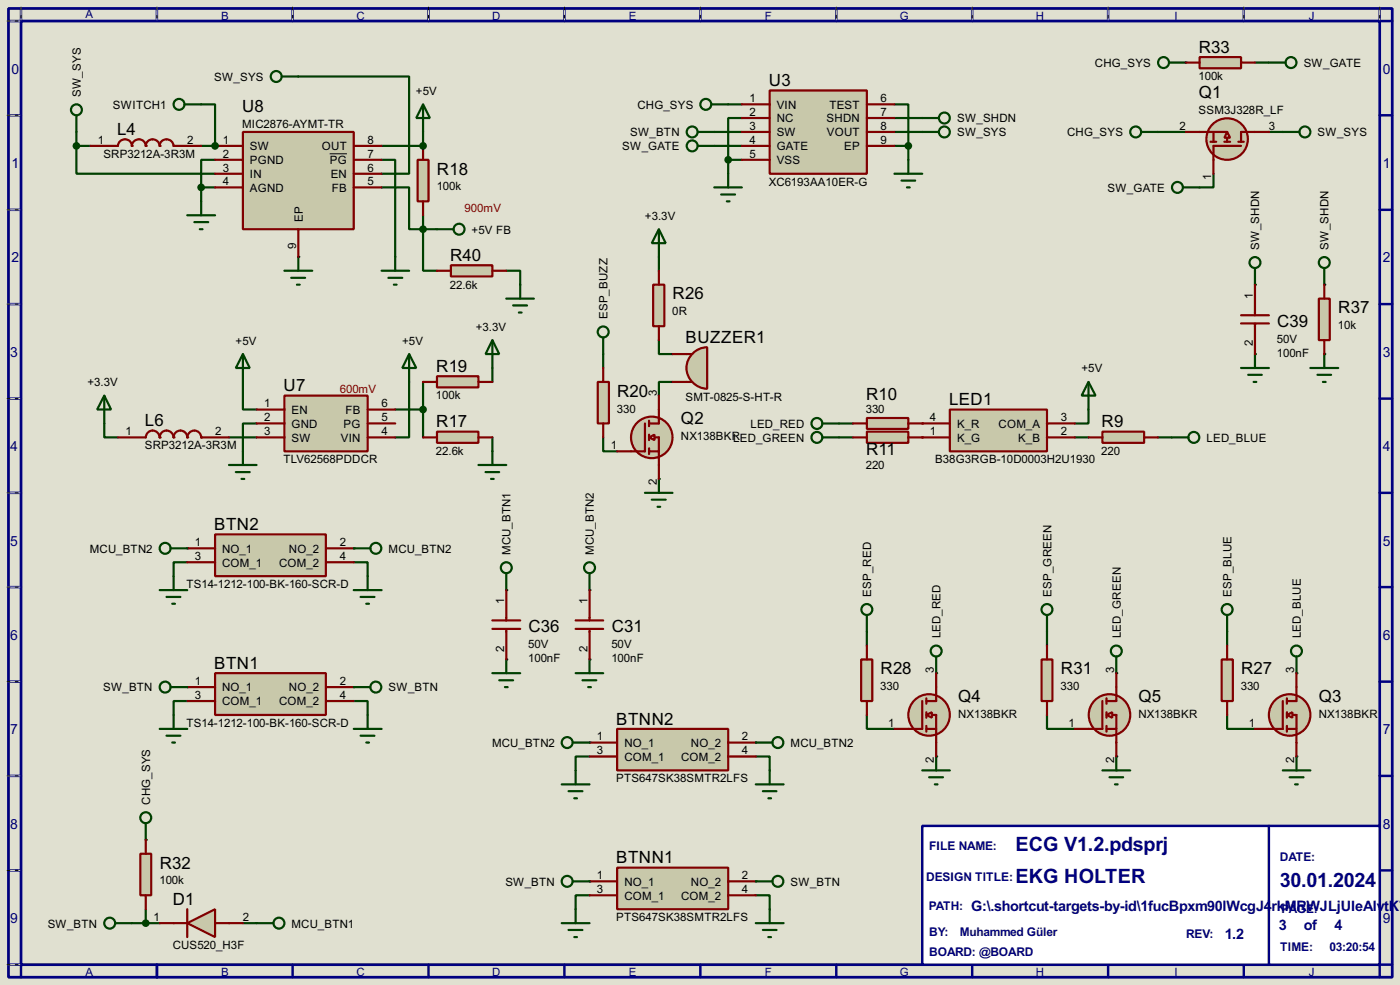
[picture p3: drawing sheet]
<svg xmlns="http://www.w3.org/2000/svg" width="256mm" height="180mm" viewBox="0 0 256 180" stroke-linecap="round" stroke-linejoin="round" font-family="sans-serif">
<path d="M0 0h256.5v180.3h-256.5z" fill="#e0e0d0"/>
<path d="M1.6 1.6h253.5v177.3h-253.5zM3.9 3.9h248.9v172.7h-248.9z" fill="none" stroke="#000080" stroke-width=".5"/>
<g fill="none" stroke="#000080" stroke-width=".45">
<path d="M3.9 1.6v2.3h-2.3M28.8 1.6v2.3M53.6 1.6v2.3M78.5 1.6v2.3M103.4 1.6v2.3M128.3 1.6v2.3M153.2 1.6v2.3M178.1 1.6v2.3M203 1.6v2.3M227.9 1.6v2.3M252.8 1.6v2.3h2.3M1.6 21.1h2.3"/>
<path d="M1.6 38.4h2.3M252.8 21.1h2.3M252.8 38.4h2.3M1.6 55.7h2.3M252.8 55.7h2.3M1.6 73h2.3M252.8 73h2.3M1.6 90.2h2.3M252.8 90.2h2.3M1.6 107.5h2.3M252.8 107.5h2.3M1.6 124.8h2.3"/>
<path d="M252.8 124.8h2.3M1.6 142h2.3M1.6 159.3h2.3M252.8 142h2.3M252.8 159.3h2.3M1.6 176.6h2.3v2.3M28.8 176.6v2.3M53.6 176.6v2.3M78.5 176.6v2.3M103.4 176.6v2.3M128.3 176.6v2.3M153.2 176.6v2.3"/>
<path d="M178.1 176.6v2.3M203 176.6v2.3M227.9 176.6v2.3M255.1 176.6h-2.3v2.3"/>
</g>
<g fill="none" stroke="#e0e0d0" stroke-width=".18">
<path d="M1.3 3.9h2.3M3.9 1.3v2.3M28.8 1.3v2.3M53.6 1.3v2.3M78.5 1.3v2.3M103.4 1.3v2.3M128.3 1.3v2.3M153.2 1.3v2.3M178.1 1.3v2.3M203 1.3v2.3M227.9 1.3v2.3M252.8 1.3v2.3"/>
<path d="M1.3 21.1h2.3M1.3 38.4h2.3M1.3 55.7h2.3M1.3 73h2.3M1.3 90.2h2.3M1.3 107.5h2.3M1.3 124.8h2.3M1.3 142h2.3M1.3 159.3h2.3M1.3 176.6h2.3"/>
</g>
<g fill="none" stroke="#000" stroke-width=".18" stroke-dasharray=".5 1">
<path d="M1.3 3.9h2.3M3.9 1.3v2.3M28.8 1.3v2.3M53.6 1.3v2.3M78.5 1.3v2.3M103.4 1.3v2.3M128.3 1.3v2.3M153.2 1.3v2.3M178.1 1.3v2.3M203 1.3v2.3M227.9 1.3v2.3M252.8 1.3v2.3"/>
<path d="M1.3 21.1h2.3M1.3 38.4h2.3M1.3 55.7h2.3M1.3 73h2.3M1.3 90.2h2.3M1.3 107.5h2.3M1.3 124.8h2.3M1.3 142h2.3M1.3 159.3h2.3M1.3 176.6h2.3"/>
</g>
<path d="M169 151.2h83.8v25.4h-83.8z" fill="#fff" stroke="#000080" stroke-width=".45"/>
<path d="M232.5 151.2v25.4" fill="none" stroke="#000080" stroke-width=".45"/>
<circle cx="26.7" cy="153.7" r=".2" fill="#004000"/>
<g fill="none" stroke="#004000" stroke-width=".4">
<path d="M133.4 19.1h2.5M163.9 19.1h2.5v7.6M130.9 24.2h5M130.9 26.7h5M133.4 29.3v2.5M133.4 29.3h2.5M135.9 21.6h-2.5v7.7M163.9 24.2h5.1M163.9 26.7h2.5M163.9 21.6h5.1M166.4 26.7v2.6M19.1 77.5v2.6h2.5"/>
<path d="M44.5 69.9v5.1h2.5M47 77.5h-2.5v5.1M72.4 75h5.1M75 69.9v10.2h-2.6M77.5 69.9v10.2M90.2 67.4v2.5M42 80.1h5M90.2 80.1v2.5M44.5 169h2.5"/>
</g>
<g fill="#004000">
<circle cx="242.6" cy="64.8" r=".2"/>
<circle cx="242.6" cy="52.1" r=".2"/>
</g>
<path d="M212.1 24.2h5.1M24.2 169h5.1M26.7 166.4v2.6" fill="none" stroke="#004000" stroke-width=".4"/>
<circle cx="217.2" cy="11.5" r=".2" fill="#004000"/>
<path d="M229.9 11.5h2.6M222.3 31.8v2.5h-2.5M232.5 24.2h2.5" fill="none" stroke="#004000" stroke-width=".4"/>
<g fill="#004000">
<circle cx="229.9" cy="52.1" r=".2"/>
<circle cx="229.9" cy="64.8" r=".2"/>
</g>
<path d="M77.5 24.2v2.5M92.8 49.6h2.5v2.5" fill="none" stroke="#004000" stroke-width=".4"/>
<circle cx="77.5" cy="26.7" r=".2" fill="#004000"/>
<path d="M36.9 34.3v2.6M36.9 34.3h2.5M39.4 29.3h-2.5v5M77.5 39.4v10.2h2.6" fill="none" stroke="#004000" stroke-width=".4"/>
<circle cx="54.7" cy="47" r=".2" fill="#004000"/>
<path d="M54.7 14h20.3v17.8h-5.1M14 26.7v5.1h25.4M14 26.7h2.6M14 24.2v2.5M69.9 34.3h5.1v7.7h2.5M69.9 29.3h2.5v17.7M69.9 26.7h7.6M199.4 75v2.5h-2.5M153.7 80.1h2.6M196.9 80.1h2.5M212.1 80.1h2.6" fill="none" stroke="#004000" stroke-width=".4"/>
<g fill="#004000">
<circle cx="169" cy="80.1" r=".2"/>
<circle cx="169" cy="77.5" r=".2"/>
</g>
<path d="M153.7 77.5h2.6M158.8 115.6v2.6M158.8 130.9v2.5h5.1" fill="none" stroke="#004000" stroke-width=".4"/>
<g fill="#004000">
<circle cx="171.5" cy="123.2" r=".2"/>
<circle cx="171.5" cy="138.5" r=".2"/>
</g>
<path d="M191.8 115.6v2.6M191.8 130.9v2.5h5.1" fill="none" stroke="#004000" stroke-width=".4"/>
<g fill="#004000">
<circle cx="204.5" cy="123.2" r=".2"/>
<circle cx="204.5" cy="138.5" r=".2"/>
</g>
<path d="M224.8 115.6v2.6M224.8 130.9v2.5h5.1" fill="none" stroke="#004000" stroke-width=".4"/>
<g fill="#004000">
<circle cx="237.5" cy="123.2" r=".2"/>
<circle cx="237.5" cy="138.5" r=".2"/>
</g>
<path d="M123.2 69.9h-2.5v2.5" fill="none" stroke="#004000" stroke-width=".4"/>
<circle cx="120.7" cy="87.7" r=".2" fill="#004000"/>
<path d="M120.7 47v2.6M110.5 64.8v2.6M120.7 62.3v2.5h2.5M110.5 80.1v2.5h2.6M64.8 102.9h2.6v2.6" fill="none" stroke="#004000" stroke-width=".4"/>
<g fill="#004000">
<circle cx="34.3" cy="100.4" r=".2"/>
<circle cx="64.8" cy="100.4" r=".2"/>
</g>
<path d="M34.3 102.9h-2.5v2.6M108 163.9h-2.5v2.5M138.5 163.9h2.5v2.5" fill="none" stroke="#004000" stroke-width=".4"/>
<g fill="#004000">
<circle cx="108" cy="161.3" r=".2"/>
<circle cx="138.5" cy="161.3" r=".2"/>
</g>
<path d="M108 138.5h-2.5v2.5M138.5 138.5h2.5v2.5" fill="none" stroke="#004000" stroke-width=".4"/>
<g fill="#004000">
<circle cx="108" cy="135.9" r=".2"/>
<circle cx="138.5" cy="135.9" r=".2"/>
</g>
<path d="M34.3 128.3h-2.5v2.6M64.8 128.3h2.6v2.6" fill="none" stroke="#004000" stroke-width=".4"/>
<g fill="#004000">
<circle cx="34.3" cy="125.8" r=".2"/>
<circle cx="64.8" cy="125.8" r=".2"/>
<circle cx="92.8" cy="108" r=".2"/>
<circle cx="92.8" cy="120.7" r=".2"/>
<circle cx="108" cy="108" r=".2"/>
<circle cx="108" cy="120.7" r=".2"/>
</g>
<path d="M36.9 26.7h2.5" fill="none" stroke="#004000" stroke-width=".4"/>
<circle cx="39.4" cy="26.7" r=".2" fill="#004000"/>
<g fill="none" stroke="#004000" stroke-width=".4">
<path d="M36.9 19.1h2.5v7.6M77.5 42h2.6M26.7 150.7v3M21.1 169h3.1"/>
<circle cx="26.7" cy="149.7" r="1"/>
<circle cx="20.1" cy="169" r="1"/>
</g>
<path d="M25.7 156.3h2v7.6h-2z" fill="#c8c8aa" stroke="#800000" stroke-width=".4"/>
<path d="M26.7 153.7v2.6M26.7 163.9v2.5M31.8 169h2.5M34.3 166.4v5.1M39.4 169h2.6" fill="none" stroke="#800000" stroke-width=".4"/>
<g fill="none" stroke="#004000" stroke-width=".4">
<path d="M47 169h3.1"/>
<circle cx="51.1" cy="169" r="1"/>
</g>
<path d="M34.3 169l5.1-2.6v5.1z" fill="#c8c8aa" stroke="#800000" stroke-width=".4"/>
<path d="M29.3 169h2.5M42 169h2.5" fill="none" stroke="#800000" stroke-width=".4"/>
<path d="M52.1 72.4h15.3v10.2h-15.3z" fill-rule="evenodd" fill="#c8c8aa" stroke="#800000" stroke-width=".4"/>
<path d="M21.6 26.7a1.28 1.28 0 0 1 1.3-1.2 1.28 1.28 0 0 1 1.3 1.2M47 75h5.1M47 77.5h5.1M67.4 75h5M67.4 77.5h5M47 80.1h5.1M67.4 80.1h5" fill="none" stroke="#800000" stroke-width=".4"/>
<circle cx="24.2" cy="26.7" r=".2" fill="#800000"/>
<path d="M24.2 26.7a1.28 1.28 0 0 1 1.2-1.2 1.28 1.28 0 0 1 1.3 1.2" fill="none" stroke="#800000" stroke-width=".4"/>
<circle cx="26.7" cy="26.7" r=".2" fill="#800000"/>
<path d="M26.7 26.7a1.28 1.28 0 0 1 1.3-1.2 1.28 1.28 0 0 1 1.3 1.2" fill="none" stroke="#800000" stroke-width=".4"/>
<circle cx="29.3" cy="26.7" r=".2" fill="#800000"/>
<path d="M29.3 26.7a1.28 1.28 0 0 1 1.2-1.2 1.28 1.28 0 0 1 1.3 1.2" fill="none" stroke="#800000" stroke-width=".4"/>
<circle cx="31.8" cy="26.7" r=".2" fill="#800000"/>
<path d="M16.6 26.7h5M31.8 26.7h5.1M26.7 80.1a1.28 1.28 0 0 1 1.3-1.3 1.28 1.28 0 0 1 1.3 1.3" fill="none" stroke="#800000" stroke-width=".4"/>
<circle cx="29.3" cy="80.1" r=".2" fill="#800000"/>
<path d="M29.3 80.1a1.28 1.28 0 0 1 1.2-1.3 1.28 1.28 0 0 1 1.3 1.3" fill="none" stroke="#800000" stroke-width=".4"/>
<circle cx="31.8" cy="80.1" r=".2" fill="#800000"/>
<path d="M31.8 80.1a1.25 1.25 0 0 1 1.3-1.3 1.25 1.25 0 0 1 1.2 1.3" fill="none" stroke="#800000" stroke-width=".4"/>
<circle cx="34.3" cy="80.1" r=".2" fill="#800000"/>
<path d="M34.3 80.1a1.28 1.28 0 0 1 1.3-1.3 1.28 1.28 0 0 1 1.3 1.3" fill="none" stroke="#800000" stroke-width=".4"/>
<circle cx="36.9" cy="80.1" r=".2" fill="#800000"/>
<path d="M21.6 80.1h5.1M36.9 80.1h5.1" fill="none" stroke="#800000" stroke-width=".4"/>
<g fill="none" stroke="#004000" stroke-width=".4">
<path d="M14 21.1v3.1M44.5 64.8l1.3 2.6h-2.6zM44.5 64.8v5.1M75 64.8l1.3 2.6h-2.6zM75 64.8v5.1M42 85.1h5M43.2 86.4h2.6M44.3 87.7h.5M44.5 82.6v2.5"/>
<circle cx="14" cy="20.1" r="1"/>
</g>
<path d="M80.1 68.9h7.6v2h-7.6z" fill="#c8c8aa" stroke="#800000" stroke-width=".4"/>
<path d="M77.5 69.9h2.6M87.7 69.9h2.5" fill="none" stroke="#800000" stroke-width=".4"/>
<path d="M80.1 79h7.6v2.1h-7.6z" fill="#c8c8aa" stroke="#800000" stroke-width=".4"/>
<path d="M77.5 80.1h2.6M87.7 80.1h2.5" fill="none" stroke="#800000" stroke-width=".4"/>
<g fill="none" stroke="#004000" stroke-width=".4">
<path d="M130.4 19.1h3M127.8 24.2h3.1M127.8 26.7h3.1M130.9 34.3h5M132.1 35.6h2.6M133.2 36.9h.5M133.4 31.8v2.5M163.9 31.8h5.1M165.2 33.1h2.5M166.2 34.3h.5M166.4 29.3v2.5M169 24.2h3"/>
<path d="M169 21.6h3M19.1 72.4l1.3 2.6h-2.6zM19.1 72.4v5.1M90.2 62.3l1.3 2.5h-2.5zM90.2 62.3v5.1M87.7 85.1h5.1M89 86.4h2.5M90 87.7h.5M90.2 82.6v2.5"/>
<circle cx="129.3" cy="19.1" r="1"/>
<circle cx="126.8" cy="26.7" r="1"/>
<circle cx="126.8" cy="24.2" r="1"/>
<circle cx="173" cy="24.2" r="1"/>
<circle cx="173" cy="21.6" r="1"/>
</g>
<g fill="#004000" stroke="#004000" stroke-width=".4">
<circle cx="77.5" cy="75" r=".5"/>
<circle cx="133.4" cy="29.3" r=".5"/>
<circle cx="166.4" cy="26.7" r=".5"/>
</g>
<path d="M141 16.6h17.8v15.2h-17.8z" fill-rule="evenodd" fill="#c8c8aa" stroke="#800000" stroke-width=".4"/>
<path d="M135.9 19.1h5.1M158.8 19.1h5.1M135.9 21.6h5.1M135.9 24.2h5.1M135.9 26.7h5.1M135.9 29.3h5.1M158.8 21.6h5.1M158.8 24.2h5.1M158.8 26.7h5.1" fill="none" stroke="#800000" stroke-width=".4"/>
<g fill="none" stroke="#004000" stroke-width=".4">
<path d="M242.6 49.1v3M240.1 67.4h5.1M241.4 68.6h2.5M242.4 69.9h.5M242.6 64.8v2.6"/>
<circle cx="242.6" cy="48.1" r="1"/>
</g>
<path d="M241.6 54.7h2v7.6h-2z" fill="#c8c8aa" stroke="#800000" stroke-width=".4"/>
<path d="M242.6 52.1v2.6M242.6 62.3v2.5" fill="none" stroke="#800000" stroke-width=".4"/>
<path d="M64.8 108h5.1M66.1 109.3h2.5M67.1 110.5h.5M67.4 105.5v2.5M29.3 133.4h5M30.5 134.7h2.6M31.6 135.9h.5M31.8 130.9v2.5M64.8 133.4h5.1M66.1 134.7h2.5M67.1 135.9h.5M67.4 130.9v2.5" fill="none" stroke="#004000" stroke-width=".4"/>
<circle cx="26.7" cy="169" r=".5" fill="#004000" stroke="#004000" stroke-width=".4"/>
<circle cx="224.8" cy="25.5" r="3.8" fill="#c8c8aa" stroke="#800000" stroke-width=".4"/>
<path d="M219.8 24.2h5v1.8M221.8 26h1M222.3 24.2v1.8M224.3 26h1.1M226.9 26h1M227.4 26.7h-5.1v2.6M229.9 24.2h-2.5v1.8" fill="none" stroke="#800000" stroke-width=".4"/>
<path d="M224.8 24.2l.6 1h-1.1z" fill="#c8c8aa" stroke="#800000" stroke-width=".4"/>
<path d="M217.2 24.2h2.6M222.3 29.3v2.5M229.9 24.2h2.6" fill="none" stroke="#800000" stroke-width=".4"/>
<g fill="none" stroke="#004000" stroke-width=".4">
<path d="M214.2 11.5h3M209.1 24.2h3"/>
<circle cx="213.1" cy="11.5" r="1"/>
<circle cx="208" cy="24.2" r="1"/>
</g>
<path d="M219.8 10.5h7.6v2h-7.6z" fill="#c8c8aa" stroke="#800000" stroke-width=".4"/>
<path d="M217.2 11.5h2.6M227.4 11.5h2.5M227.4 57.7h5.1M227.4 59.2h5.1M229.9 52.1v5.6M229.9 59.2v5.6" fill="none" stroke="#800000" stroke-width=".4"/>
<g fill="none" stroke="#004000" stroke-width=".4">
<path d="M51.6 14h3.1M232.5 11.5h3M216.7 34.3h3.1M235 24.2h3.1M229.9 49.1v3M227.4 67.4h5.1M228.7 68.6h2.5M229.7 69.9h.5M229.9 64.8v2.6"/>
<circle cx="50.6" cy="14" r="1"/>
<circle cx="236.5" cy="11.5" r="1"/>
<circle cx="215.7" cy="34.3" r="1"/>
<circle cx="239" cy="24.2" r="1"/>
<circle cx="229.9" cy="48.1" r="1"/>
</g>
<path d="M76.5 29.3h2v7.6h-2z" fill="#c8c8aa" stroke="#800000" stroke-width=".4"/>
<path d="M77.5 26.7v2.6M77.5 36.9v2.5" fill="none" stroke="#800000" stroke-width=".4"/>
<path d="M82.6 48.6h7.6v2h-7.6z" fill="#c8c8aa" stroke="#800000" stroke-width=".4"/>
<path d="M80.1 49.6h2.5M90.2 49.6h2.6" fill="none" stroke="#800000" stroke-width=".4"/>
<g fill="none" stroke="#004000" stroke-width=".4">
<path d="M77.5 19.1l1.3 2.5h-2.5zM77.5 19.1v5.1M34.3 39.4h5.1M36.9 36.9v2.5M35.6 40.7h2.6M36.6 42h.5M52.1 49.6h5.1M53.4 50.9h2.5M54.4 52.1h.5M54.7 47v2.6M92.8 54.7h5M94 55.9h2.6"/>
<path d="M95.1 57.2h.5M95.3 52.1v2.6"/>
</g>
<g fill="#004000" stroke="#004000" stroke-width=".4">
<circle cx="77.5" cy="26.7" r=".5"/>
<circle cx="77.5" cy="42" r=".5"/>
<circle cx="36.8" cy="34.3" r=".5"/>
</g>
<path d="M44.5 24.2h20.3v17.8h-20.3z" fill-rule="evenodd" fill="#c8c8aa" stroke="#800000" stroke-width=".4"/>
<path d="M39.4 26.7h5.1M39.4 29.3h5.1M39.4 31.8h5.1M39.4 34.3h5.1M64.8 26.7h5.1M64.8 29.3h5.1M64.8 31.8h5.1M64.8 34.3h5.1M54.7 42v5" fill="none" stroke="#800000" stroke-width=".4"/>
<path d="M60.4 28.2h3.2" fill="none" stroke="#000" stroke-width=".18"/>
<circle cx="14" cy="26.7" r=".5" fill="#004000" stroke="#004000" stroke-width=".4"/>
<path d="M69.9 49.6h5.1M71.2 50.9h2.5M72.2 52.1h.5M72.4 47v2.6" fill="none" stroke="#004000" stroke-width=".4"/>
<path d="M174 75h17.8v7.6h-17.8z" fill-rule="evenodd" fill="#c8c8aa" stroke="#800000" stroke-width=".4"/>
<path d="M169 77.5h5M191.8 77.5h5.1M169 80.1h5M191.8 80.1h5.1" fill="none" stroke="#800000" stroke-width=".4"/>
<g fill="none" stroke="#004000" stroke-width=".4">
<path d="M150.7 80.1h3M214.7 80.1h3"/>
<circle cx="149.6" cy="80.1" r="1"/>
<circle cx="218.7" cy="80.1" r="1"/>
</g>
<path d="M202 79h7.6v2.1h-7.6z" fill="#c8c8aa" stroke="#800000" stroke-width=".4"/>
<path d="M199.4 80.1h2.6M209.6 80.1h2.5" fill="none" stroke="#800000" stroke-width=".4"/>
<g fill="none" stroke="#004000" stroke-width=".4">
<path d="M150.7 77.5h3M199.4 69.9l1.3 2.5h-2.5zM199.4 69.9v5.1"/>
<circle cx="149.6" cy="77.5" r="1"/>
</g>
<path d="M158.8 79h7.6v2.1h-7.6z" fill="#c8c8aa" stroke="#800000" stroke-width=".4"/>
<path d="M156.3 80.1h2.5M166.4 80.1h2.6" fill="none" stroke="#800000" stroke-width=".4"/>
<path d="M158.8 76.5h7.6v2h-7.6z" fill="#c8c8aa" stroke="#800000" stroke-width=".4"/>
<path d="M156.3 77.5h2.5M166.4 77.5h2.6" fill="none" stroke="#800000" stroke-width=".4"/>
<g fill="none" stroke="#004000" stroke-width=".4">
<path d="M158.8 112.6v3M171.5 138.5v2.5M169 141h5M170.2 142.3h2.6M171.3 143.6h.5"/>
<circle cx="158.8" cy="111.6" r="1"/>
</g>
<path d="M157.8 120.7h2v7.6h-2z" fill="#c8c8aa" stroke="#800000" stroke-width=".4"/>
<path d="M158.8 118.2v2.5M158.8 128.3v2.6" fill="none" stroke="#800000" stroke-width=".4"/>
<g fill="none" stroke="#004000" stroke-width=".4">
<path d="M171.5 120.2v3"/>
<circle cx="171.5" cy="119.2" r="1"/>
</g>
<circle cx="170.2" cy="130.9" r="3.8" fill="#c8c8aa" stroke="#800000" stroke-width=".4"/>
<path d="M169 128.3v5.1h-2.6M169.7 130.9h1.8v5M169.7 133.4h1.8M169.7 127.8v1M169.7 130.4v1M169.7 132.9v1M171.5 125.8v2.5h-1.8" fill="none" stroke="#800000" stroke-width=".4"/>
<path d="M169.7 130.9l1-.5v1z" fill="#c8c8aa" stroke="#800000" stroke-width=".4"/>
<path d="M163.9 133.4h2.5M171.5 123.2v2.6M171.5 135.9v2.6" fill="none" stroke="#800000" stroke-width=".4"/>
<g fill="none" stroke="#004000" stroke-width=".4">
<path d="M191.8 112.6v3M204.5 138.5v2.5M202 141h5.1M203.3 142.3h2.5M204.3 143.6h.5"/>
<circle cx="191.8" cy="111.6" r="1"/>
</g>
<path d="M190.8 120.7h2v7.6h-2z" fill="#c8c8aa" stroke="#800000" stroke-width=".4"/>
<path d="M191.8 118.2v2.5M191.8 128.3v2.6" fill="none" stroke="#800000" stroke-width=".4"/>
<g fill="none" stroke="#004000" stroke-width=".4">
<path d="M204.5 120.2v3"/>
<circle cx="204.5" cy="119.2" r="1"/>
</g>
<circle cx="203.2" cy="130.9" r="3.8" fill="#c8c8aa" stroke="#800000" stroke-width=".4"/>
<path d="M202 128.3v5.1h-2.6M202.7 130.9h1.8v5M202.7 133.4h1.8M202.7 127.8v1M202.7 130.4v1M202.7 132.9v1M204.5 125.8v2.5h-1.8" fill="none" stroke="#800000" stroke-width=".4"/>
<path d="M202.7 130.9l1.1-.5v1z" fill="#c8c8aa" stroke="#800000" stroke-width=".4"/>
<path d="M196.9 133.4h2.5M204.5 123.2v2.6M204.5 135.9v2.6" fill="none" stroke="#800000" stroke-width=".4"/>
<g fill="none" stroke="#004000" stroke-width=".4">
<path d="M224.8 112.6v3M237.5 138.5v2.5M235 141h5.1M236.3 142.3h2.5M237.3 143.6h.5"/>
<circle cx="224.8" cy="111.6" r="1"/>
</g>
<path d="M223.8 120.7h2.1v7.6h-2.1z" fill="#c8c8aa" stroke="#800000" stroke-width=".4"/>
<path d="M224.8 118.2v2.5M224.8 128.3v2.6" fill="none" stroke="#800000" stroke-width=".4"/>
<g fill="none" stroke="#004000" stroke-width=".4">
<path d="M237.5 120.2v3"/>
<circle cx="237.5" cy="119.2" r="1"/>
</g>
<circle cx="236.2" cy="130.9" r="3.8" fill="#c8c8aa" stroke="#800000" stroke-width=".4"/>
<path d="M235 128.3v5.1h-2.5M235.8 130.9h1.7v5M235.8 133.4h1.7M235.8 127.8v1M235.8 130.4v1M235.8 132.9v1M237.5 125.8v2.5h-1.7" fill="none" stroke="#800000" stroke-width=".4"/>
<path d="M235.8 130.9l1-.5v1z" fill="#c8c8aa" stroke="#800000" stroke-width=".4"/>
<path d="M229.9 133.4h2.6M237.5 123.2v2.6M237.5 135.9v2.6" fill="none" stroke="#800000" stroke-width=".4"/>
<path d="M120.7 42l1.3 2.5h-2.6zM120.7 42v5" fill="none" stroke="#004000" stroke-width=".4"/>
<path d="M126.9 64.7a3.8 3.8 0 0 1 2.7-1.1v7.6a3.8 3.8 0 0 1-3.5-2.4 3.8 3.8 0 0 1 .8-4.1z" fill-rule="evenodd" fill="#c8c8aa" stroke="#800000" stroke-width=".4"/>
<path d="M123.2 69.9h3.6M123.2 64.8h3.6" fill="none" stroke="#800000" stroke-width=".4"/>
<path d="M118.2 90.2h5M119.4 91.5h2.6M120.5 92.8h.5M120.7 87.7v2.5" fill="none" stroke="#004000" stroke-width=".4"/>
<circle cx="119.4" cy="80.1" r="3.8" fill="#c8c8aa" stroke="#800000" stroke-width=".4"/>
<path d="M118.2 77.5v5.1h-2.6M118.9 77v1M118.9 79.6v1M120.7 75v2.5h-1.8M118.9 80.1h1.8v5M118.9 82.6h1.8M118.9 82.1v1" fill="none" stroke="#800000" stroke-width=".4"/>
<path d="M118.9 80.1l1-.5v1z" fill="#c8c8aa" stroke="#800000" stroke-width=".4"/>
<path d="M120.7 72.4v2.6M113.1 82.6h2.5M120.7 85.1v2.6" fill="none" stroke="#800000" stroke-width=".4"/>
<g fill="none" stroke="#004000" stroke-width=".4">
<path d="M110.5 61.8v3"/>
<circle cx="110.5" cy="60.8" r="1"/>
</g>
<path d="M109.5 69.9h2.1v7.6h-2.1z" fill="#c8c8aa" stroke="#800000" stroke-width=".4"/>
<path d="M110.5 67.4v2.5M110.5 77.5v2.6" fill="none" stroke="#800000" stroke-width=".4"/>
<path d="M119.7 52.1h2v7.6h-2z" fill="#c8c8aa" stroke="#800000" stroke-width=".4"/>
<path d="M120.7 49.6v2.5M120.7 59.7v2.6" fill="none" stroke="#800000" stroke-width=".4"/>
<path d="M39.4 97.8h20.3v7.7h-20.3z" fill-rule="evenodd" fill="#c8c8aa" stroke="#800000" stroke-width=".4"/>
<path d="M34.3 100.4h5.1M34.3 102.9h5.1M59.7 100.4h5.1M59.7 102.9h5.1" fill="none" stroke="#800000" stroke-width=".4"/>
<g fill="none" stroke="#004000" stroke-width=".4">
<path d="M29.3 108h5M30.5 109.3h2.6M31.3 100.4h3M31.6 110.5h.5M31.8 105.5v2.5M64.8 100.4h3.1M102.9 143.6h5.1M104.2 144.8h2.5M105.2 146.1h.5M105.5 141v2.6M138.5 143.6h5.1M139.8 144.8h2.5"/>
<path d="M140.8 146.1h.5M141 141v2.6M102.9 169h5.1M104.2 170.2h2.5M105.2 171.5h.5M105.5 166.4v2.6M138.5 169h5.1M139.8 170.2h2.5M140.8 171.5h.5M141 166.4v2.6"/>
<circle cx="30.2" cy="100.4" r="1"/>
<circle cx="68.8" cy="100.4" r="1"/>
</g>
<path d="M113.1 158.8h20.3v7.6h-20.3z" fill-rule="evenodd" fill="#c8c8aa" stroke="#800000" stroke-width=".4"/>
<path d="M108 161.3h5.1M108 163.9h5.1M133.4 161.3h5.1M133.4 163.9h5.1" fill="none" stroke="#800000" stroke-width=".4"/>
<g fill="none" stroke="#004000" stroke-width=".4">
<path d="M105 161.3h3M138.5 161.3h3"/>
<circle cx="103.9" cy="161.3" r="1"/>
<circle cx="142.5" cy="161.3" r="1"/>
</g>
<path d="M113.1 133.4h20.3v7.6h-20.3z" fill-rule="evenodd" fill="#c8c8aa" stroke="#800000" stroke-width=".4"/>
<path d="M108 135.9h5.1M108 138.5h5.1M133.4 135.9h5.1M133.4 138.5h5.1" fill="none" stroke="#800000" stroke-width=".4"/>
<g fill="none" stroke="#004000" stroke-width=".4">
<path d="M105 135.9h3M138.5 135.9h3"/>
<circle cx="103.9" cy="135.9" r="1"/>
<circle cx="142.5" cy="135.9" r="1"/>
</g>
<path d="M39.4 123.2h20.3v7.7h-20.3z" fill-rule="evenodd" fill="#c8c8aa" stroke="#800000" stroke-width=".4"/>
<path d="M90.2 113.6h5.1M90.2 115.1h5.1M92.8 108v5.6M92.8 115.1v5.6M105.5 113.6h5M105.5 115.1h5M108 108v5.6M108 115.1v5.6M34.3 125.8h5.1M34.3 128.3h5.1M59.7 125.8h5.1M59.7 128.3h5.1" fill="none" stroke="#800000" stroke-width=".4"/>
<g fill="none" stroke="#004000" stroke-width=".4">
<path d="M33.8 19.1h3.1M80.1 42h3M92.8 105v3M108 105v3M31.3 125.8h3M64.8 125.8h3.1M90.2 123.2h5.1M91.5 124.5h2.5M92.5 125.8h.5M92.8 120.7v2.5M105.5 123.2h5M106.7 124.5h2.6"/>
<path d="M107.8 125.8h.5M108 120.7v2.5"/>
<circle cx="32.8" cy="19.1" r="1"/>
<circle cx="84.1" cy="42" r="1"/>
<circle cx="92.7" cy="103.9" r="1"/>
<circle cx="108" cy="103.9" r="1"/>
<circle cx="30.2" cy="125.8" r="1"/>
<circle cx="68.8" cy="125.8" r="1"/>
</g>
<circle cx="39.4" cy="26.7" r=".5" fill="#004000" stroke="#004000" stroke-width=".4"/>
<g font-size="4.1" fill="#000080">
<text x="186" y="155.8">ECG V1.2.pdsprj</text>
<text x="186" y="161.7">EKG HOLTER</text>
<text x="234.5" y="162.4">30.01.2024</text>
</g>
<g font-size="3.5">
<text x="219.6" y="9.7">R33</text>
<text x="140.9" y="15.7">U3</text>
<text x="219.6" y="18">Q1</text>
<text x="44.4" y="20.5">U8</text>
<text x="21.5" y="24.7">L4</text>
<text x="80.1" y="31.9">R18</text>
<text x="82.5" y="47.8">R40</text>
<text x="123.2" y="54.8">R26</text>
<text x="234" y="59.9">C39</text>
<text x="245.2" y="57.4">R37</text>
<text x="125.6" y="62.8">BUZZER1</text>
<text x="52" y="71.6">U7</text>
<text x="79.9" y="68.1">R19</text>
<text x="26.6" y="78">L6</text>
<text x="113.1" y="72.6">R20</text>
<text x="124.8" y="77.6">Q2</text>
<text x="158.7" y="73.2">R10</text>
<text x="173.9" y="74.1">LED1</text>
<text x="79.9" y="78.2">R17</text>
<text x="158.7" y="83.3">R11</text>
<text x="201.8" y="78.2">R9</text>
<text x="39.3" y="97">BTN2</text>
<text x="96.8" y="115.8">C36</text>
<text x="112.1" y="115.8">C31</text>
<text x="39.3" y="122.4">BTN1</text>
<text x="161.3" y="123.4">R28</text>
<text x="194.4" y="123.4">R31</text>
<text x="227.4" y="123.4">R27</text>
<text x="175.6" y="128.5">Q4</text>
<text x="208.6" y="128.5">Q5</text>
<text x="241.6" y="128.5">Q3</text>
<text x="112.9" y="132.6">BTNN2</text>
<text x="29.3" y="159">R32</text>
<text x="112.9" y="158">BTNN1</text>
<text x="31.7" y="165.6">D1</text>
</g>
<g font-size="3" fill="#000080">
<text x="177.9" y="166.7">G:\.shortcut-targets-by-id\1fucBpxm90lWcgJ4</text>
<text x="233" y="166.7">rkMRWJLjUIeAlvtK7</text>
<text x="224.4" y="171.8">1.2</text>
<text x="234.3" y="170.3">3</text>
<text x="238.9" y="170.3">of</text>
<text x="244.5" y="170.3">4</text>
</g>
<g font-size="2.9" fill="#000080">
<text x="2.1" y="13.5">0</text>
<text x="253.4" y="13.5">0</text>
<text x="2.1" y="30.7">1</text>
<text x="253.4" y="30.7">1</text>
<text x="2.1" y="48">2</text>
<text x="253.4" y="48">2</text>
<text x="1.9" y="65.3">3</text>
<text x="253.4" y="65.3">3</text>
<text x="1.9" y="82.5">4</text>
<text x="253.4" y="82.5">4</text>
<text x="1.9" y="99.9">5</text>
<text x="253.4" y="99.9">5</text>
<text x="1.9" y="117.1">6</text>
<text x="253.4" y="117.1">6</text>
<text x="1.9" y="134.4">7</text>
<text x="253.4" y="134.4">7</text>
<text x="1.9" y="151.7">8</text>
<text x="253.4" y="151.7">8</text>
<text x="1.9" y="168.9">9</text>
<text x="253.4" y="168.9">9</text>
</g>
<g font-size="2.5" fill="#000080">
<text x="170.2" y="155.6">FILE NAME:</text>
<text x="169.7" y="161.2">DESIGN TITLE:</text>
<text x="234.5" y="157.7">DATE:</text>
<text x="170.1" y="166.5">PATH:</text>
<text x="234.8" y="167.1">PAGE:</text>
<text x="170.2" y="171.4">BY:</text>
<text x="175.8" y="171.4">Muhammed Güler</text>
<text x="217.3" y="171.6">REV:</text>
<text x="170.2" y="175">BOARD: @BOARD</text>
<text x="234.5" y="174.1">TIME:</text>
<text x="243.6" y="174.1">03:20:54</text>
</g>
<g font-size="2.4" fill="#000080">
<text x="15.6" y="3.4">A</text>
<text x="40.5" y="3.6">B</text>
<text x="65.3" y="3.6">C</text>
<text x="90.2" y="3.6">D</text>
<text x="115.2" y="3.6">E</text>
<text x="140.1" y="3.6">F</text>
<text x="164.8" y="3.6">G</text>
<text x="189.8" y="3.6">H</text>
<text x="215.1" y="3.6">I</text>
<text x="239.8" y="3.6">J</text>
<text x="15.6" y="178.7">A</text>
<text x="40.5" y="178.7">B</text>
<text x="65.3" y="178.7">C</text>
<text x="90.2" y="178.7">D</text>
<text x="115.2" y="178.7">E</text>
<text x="140.1" y="178.7">F</text>
<text x="164.8" y="178.7">G</text>
<text x="189.8" y="178.7">H</text>
<text x="215.1" y="178.7">I</text>
<text x="239.8" y="178.7">J</text>
</g>
<g font-size="2.4">
<text x="14.8" y="17.8" transform="rotate(-90 14.8 17.8)">SW_SYS</text>
<text x="39.2" y="14.8">SW_SYS</text>
<text x="76.2" y="17.3">+5V</text>
<text x="200.6" y="12.3">CHG_SYS</text>
<text x="219.6" y="14.7">100k</text>
<text x="238.8" y="12.3">SW_GATE</text>
<text x="20.7" y="19.9">SWITCH1</text>
<text x="44.3" y="23.4">MIC2876-AYMT-TR</text>
<text x="116.8" y="19.9">CHG_SYS</text>
<text x="137.3" y="18.7">1</text>
<text x="137.3" y="21.2">2</text>
<text x="137.3" y="23.8">3</text>
<text x="142.3" y="19.9">VIN</text>
<text x="142.3" y="22.4">NC</text>
<text x="151.4" y="22.4">SHDN</text>
<text x="151.9" y="19.9">TEST</text>
<text x="161.3" y="18.7">6</text>
<text x="161.3" y="21.2">7</text>
<text x="161.3" y="23.8">8</text>
<text x="175.3" y="22.4">SW_SHDN</text>
<text x="216.1" y="23.8">2</text>
<text x="219.6" y="20.9">SSM3J328R_LF</text>
<text x="232.5" y="23.8">3</text>
<text x="18" y="26.3">1</text>
<text x="18.9" y="28.9">SRP3212A-3R3M</text>
<text x="34.3" y="26.3">2</text>
<text x="40.8" y="26.3">1</text>
<text x="40.8" y="28.9">2</text>
<text x="45.8" y="27.5">SW</text>
<text x="59" y="27.5">OUT</text>
<text x="67.4" y="26.3">8</text>
<text x="67.4" y="28.9">7</text>
<text x="114" y="27.5">SW_GATE</text>
<text x="115.4" y="25">SW_BTN</text>
<text x="137.3" y="26.3">4</text>
<text x="137.3" y="28.9">5</text>
<text x="142.3" y="25">SW</text>
<text x="142.3" y="27.5">GATE</text>
<text x="151.5" y="25">VOUT</text>
<text x="154.6" y="27.5">EP</text>
<text x="161.3" y="26.3">9</text>
<text x="175.3" y="25">SW_SYS</text>
<text x="195.5" y="25">CHG_SYS</text>
<text x="241.4" y="25">SW_SYS</text>
<text x="40.8" y="31.4">3</text>
<text x="40.8" y="33.9">4</text>
<text x="45.8" y="30">PGND</text>
<text x="45.8" y="32.6">IN</text>
<text x="45.8" y="35.1">AGND</text>
<text x="60.4" y="30">PG</text>
<text x="60.6" y="32.6">EN</text>
<text x="60.8" y="35.1">FB</text>
<text x="67.4" y="31.4">6</text>
<text x="67.4" y="33.9">5</text>
<text x="80" y="34.9">100k</text>
<text x="140.8" y="34">XC6193AA10ER-G</text>
<text x="142.3" y="30">VSS</text>
<text x="202.9" y="35.1">SW_GATE</text>
<text x="221.9" y="32.9" transform="rotate(-90 221.9 32.9)">1</text>
<text x="55.5" y="40.6" transform="rotate(-90 55.5 40.6)">EP</text>
<text x="118.2" y="40.2">+3.3V</text>
<text x="54.3" y="45.7" transform="rotate(-90 54.3 45.7)">9</text>
<text x="86.4" y="42.7">+5V FB</text>
<text x="230.7" y="45.7" transform="rotate(-90 230.7 45.7)">SW_SHDN</text>
<text x="243.4" y="45.7" transform="rotate(-90 243.4 45.7)">SW_SHDN</text>
<text x="82.4" y="52.8">22.6k</text>
<text x="111.3" y="58.4" transform="rotate(-90 111.3 58.4)">ESP_BUZZ</text>
<text x="123.2" y="57.7">0R</text>
<text x="229.5" y="54.7" transform="rotate(-90 229.5 54.7)">1</text>
<text x="43.2" y="63.1">+5V</text>
<text x="73.7" y="63.1">+5V</text>
<text x="87.2" y="60.5">+3.3V</text>
<text x="229.5" y="63.4" transform="rotate(-90 229.5 63.4)">2</text>
<text x="233.9" y="62.8">50V</text>
<text x="233.9" y="65.4">100nF</text>
<text x="245.1" y="60.3">10k</text>
<text x="16" y="70.7">+3.3V</text>
<text x="198.1" y="68.1">+5V</text>
<text x="48.4" y="74.6">1</text>
<text x="48.4" y="77.1">2</text>
<text x="53.4" y="75.8">EN</text>
<text x="63.3" y="75.8">FB</text>
<text x="69.9" y="74.6">6</text>
<text x="69.9" y="77.1">5</text>
<text x="79.9" y="73.1">100k</text>
<text x="113" y="75.5">330</text>
<text x="120.3" y="72.4" transform="rotate(-90 120.3 72.4)">3</text>
<text x="125.6" y="73.4">SMT-0825-S-HT-R</text>
<text x="158.6" y="75.7">330</text>
<text x="170.4" y="77.1">4</text>
<text x="194.4" y="77.1">3</text>
<text x="23" y="79.7">1</text>
<text x="26.5" y="82.2">SRP3212A-3R3M</text>
<text x="39.4" y="79.7">2</text>
<text x="48.4" y="79.7">3</text>
<text x="53.4" y="78.3">GND</text>
<text x="53.4" y="80.8">SW</text>
<text x="62.4" y="80.8">VIN</text>
<text x="62.9" y="78.3">PG</text>
<text x="69.9" y="79.7">4</text>
<text x="79.9" y="83.3">22.6k</text>
<text x="111.9" y="82.2">1</text>
<text x="124.7" y="80.6">NX138BKRED_GREEN</text>
<text x="134.3" y="80.8">L</text>
<text x="137.5" y="78.3">LED_RED</text>
<text x="170.4" y="79.7">1</text>
<text x="175.3" y="80.8">K_G</text>
<text x="175.3" y="78.3">K_R</text>
<text x="182.9" y="78.3">COM_A</text>
<text x="186.5" y="80.8">K_B</text>
<text x="194.4" y="79.7">2</text>
<text x="201.8" y="83.3">220</text>
<text x="221" y="80.8">LED_BLUE</text>
<text x="51.9" y="84.8">TLV62568PDDCR</text>
<text x="120.3" y="88.8" transform="rotate(-90 120.3 88.8)">2</text>
<text x="158.6" y="85.8">220</text>
<text x="171.3" y="84.8">B38G3RGB-10D0003H2U1930</text>
<text x="16.4" y="101.2">MCU_BTN2</text>
<text x="35.7" y="100">1</text>
<text x="40.7" y="101.2">NO_1</text>
<text x="52.9" y="101.2">NO_2</text>
<text x="62.3" y="100">2</text>
<text x="71.2" y="101.2">MCU_BTN2</text>
<text x="93.6" y="101.6" transform="rotate(-90 93.6 101.6)">MCU_BTN1</text>
<text x="108.8" y="101.6" transform="rotate(-90 108.8 101.6)">MCU_BTN2</text>
<text x="34.1" y="107.7">TS14-1212-100-BK-160-SCR-D</text>
<text x="35.7" y="102.5">3</text>
<text x="40.7" y="103.7">COM_1</text>
<text x="51.1" y="103.7">COM_2</text>
<text x="62.3" y="102.5">4</text>
<text x="92.4" y="110.5" transform="rotate(-90 92.4 110.5)">1</text>
<text x="107.6" y="110.5" transform="rotate(-90 107.6 110.5)">1</text>
<text x="159.6" y="109.2" transform="rotate(-90 159.6 109.2)">ESP_RED</text>
<text x="192.6" y="109.2" transform="rotate(-90 192.6 109.2)">ESP_GREEN</text>
<text x="225.6" y="109.2" transform="rotate(-90 225.6 109.2)">ESP_BLUE</text>
<text x="92.4" y="119.3" transform="rotate(-90 92.4 119.3)">2</text>
<text x="96.8" y="118.7">50V</text>
<text x="107.6" y="119.3" transform="rotate(-90 107.6 119.3)">2</text>
<text x="112" y="118.7">50V</text>
<text x="172.3" y="116.8" transform="rotate(-90 172.3 116.8)">LED_RED</text>
<text x="205.3" y="116.8" transform="rotate(-90 205.3 116.8)">LED_GREEN</text>
<text x="238.3" y="116.8" transform="rotate(-90 238.3 116.8)">LED_BLUE</text>
<text x="35.7" y="125.4">1</text>
<text x="62.3" y="125.4">2</text>
<text x="96.8" y="121.2">100nF</text>
<text x="112" y="121.2">100nF</text>
<text x="171.1" y="123.2" transform="rotate(-90 171.1 123.2)">3</text>
<text x="204.1" y="123.2" transform="rotate(-90 204.1 123.2)">3</text>
<text x="237.1" y="123.2" transform="rotate(-90 237.1 123.2)">3</text>
<text x="18.9" y="126.6">SW_BTN</text>
<text x="35.7" y="127.9">3</text>
<text x="40.7" y="126.6">NO_1</text>
<text x="40.7" y="129.1">COM_1</text>
<text x="51.1" y="129.1">COM_2</text>
<text x="52.9" y="126.6">NO_2</text>
<text x="62.3" y="127.9">4</text>
<text x="71.2" y="126.6">SW_BTN</text>
<text x="161.3" y="126.3">330</text>
<text x="175.5" y="131.4">NX138BKR</text>
<text x="194.3" y="126.3">330</text>
<text x="208.5" y="131.4">NX138BKR</text>
<text x="227.3" y="126.3">330</text>
<text x="241.6" y="131.4">NX138BKR</text>
<text x="34.1" y="133.1">TS14-1212-100-BK-160-SCR-D</text>
<text x="90.1" y="136.7">MCU_BTN2</text>
<text x="109.4" y="135.5">1</text>
<text x="114.4" y="136.7">NO_1</text>
<text x="126.6" y="136.7">NO_2</text>
<text x="135.9" y="135.5">2</text>
<text x="144.8" y="136.7">MCU_BTN2</text>
<text x="162.7" y="133">1</text>
<text x="195.8" y="133">1</text>
<text x="228.8" y="133">1</text>
<text x="109.4" y="138.1">3</text>
<text x="112.9" y="143.2">PTS647SK38SMTR2LFS</text>
<text x="114.4" y="139.3">COM_1</text>
<text x="124.8" y="139.3">COM_2</text>
<text x="135.9" y="138.1">4</text>
<text x="171.1" y="139.6" transform="rotate(-90 171.1 139.6)">2</text>
<text x="204.1" y="139.6" transform="rotate(-90 204.1 139.6)">2</text>
<text x="237.1" y="139.6" transform="rotate(-90 237.1 139.6)">2</text>
<text x="27.5" y="147.3" transform="rotate(-90 27.5 147.3)">CHG_SYS</text>
<text x="29.2" y="161.9">100k</text>
<text x="109.4" y="160.9">1</text>
<text x="135.9" y="160.9">2</text>
<text x="92.6" y="162.1">SW_BTN</text>
<text x="109.4" y="163.5">3</text>
<text x="114.4" y="162.1">NO_1</text>
<text x="114.4" y="164.7">COM_1</text>
<text x="124.8" y="164.7">COM_2</text>
<text x="126.6" y="162.1">NO_2</text>
<text x="135.9" y="163.5">4</text>
<text x="144.8" y="162.1">SW_BTN</text>
<text x="8.7" y="169.8">SW_BTN</text>
<text x="28.1" y="168.6">1</text>
<text x="31.6" y="173.7">CUS520_H3F</text>
<text x="44.5" y="168.6">2</text>
<text x="53.4" y="169.8">MCU_BTN1</text>
<text x="112.9" y="168.6">PTS647SK38SMTR2LFS</text>
</g>
<g font-size="2.4" fill="#800000">
<text x="85.1" y="38.8">900mV</text>
<text x="62.3" y="71.9">600mV</text>
</g>
</svg>
